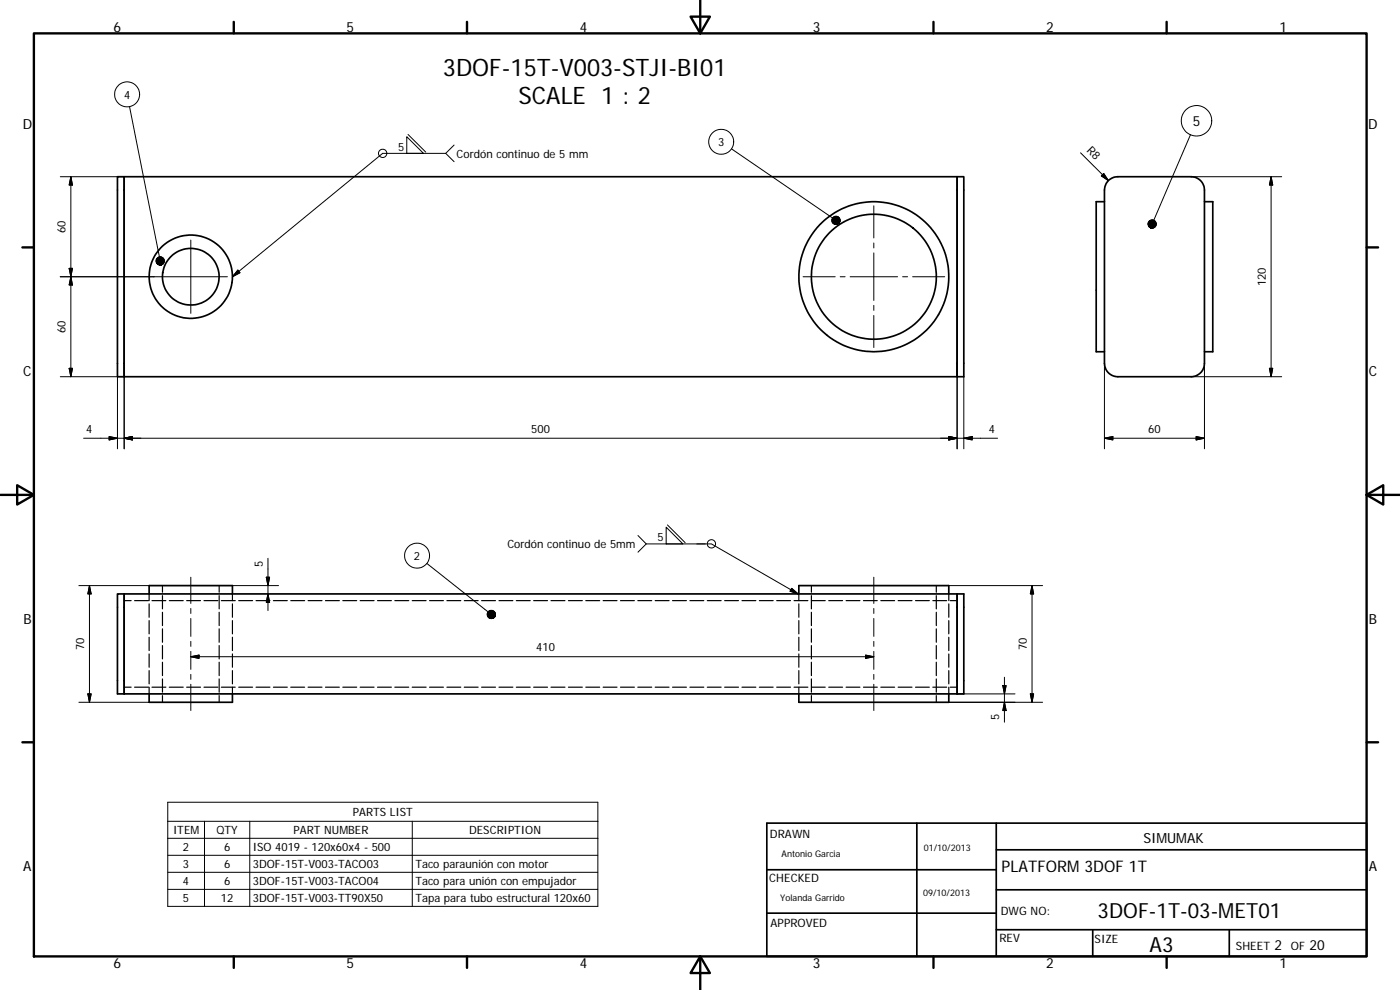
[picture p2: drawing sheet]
<svg xmlns="http://www.w3.org/2000/svg" width="420mm" height="297mm" viewBox="0 0 420 297" stroke-linecap="round" stroke-linejoin="round" font-family="sans-serif">
<g fill="none" stroke="#000" stroke-width=".51">
<path d="M37.3 57v-4h-2v60h2M37.3 57v-4h249.9v4M37.3 57v56M287.2 57v52M287.2 57v-4h2.1v60h-2.1v-4M332.8 54l1.3-.7 1.4-.3h22a4 4 0 0 1 4 4v52a4 4 0 0 1-4 4h-22a4 4 0 0 1-4-4v-52l.4-1.8zM331.5 60.5h-2.5v45h2.5M361.5 60.5h2.5v45h-2.5M287.2 109v4h-249.9M44.8 178.2v-2.5h25v2.5M239.7 178.2v-2.5h45v2.5M37.3 182.2v26"/>
<path d="M37.3 182.2v-4h-2v30h254v-30h-2.1v4M37.3 182.2v-4h249.9v4M287.2 182.2v26M44.8 208.2v2.5h25v-2.5M239.7 208.2v2.5h45v-2.5M230.1 247h180v40h-180zM275.2 247v40M299 255h111.1M299 247v40M230.1 274h68.9M230.1 261h68.9M299 279h111.1"/>
<path d="M299 267h111.1M327.9 279v8M368.9 279v8"/>
<circle cx="57.2" cy="83" r="8.5"/>
<circle cx="57.2" cy="83" r="12.5"/>
<circle cx="262.2" cy="83" r="18.8"/>
<circle cx="262.2" cy="83" r="22.5"/>
</g>
<g fill="none" stroke="#000" stroke-width=".36">
<path d="M44.8 178.2v2M48.8 175.7v2M48.8 178.7v4M65.8 175.7v2M65.8 178.7v4M69.8 178.2v2M239.7 178.2v2M243.5 175.7v2M243.5 178.7v4M281 175.7v2M281 178.7v4M284.7 178.2v2"/>
<path d="M37.3 180.2h2.1M40.4 180.2h4.2M44.8 181.2v4M44.8 186.2v4M44.8 191.2v4M44.8 196.2v4M45.6 180.2h4.2M48.8 183.7v4M48.8 188.7v4M48.8 193.7v4M48.8 198.7v4M50.8 180.2h4.2"/>
<path d="M56 180.2h4.2M61.2 180.2h4.2M65.8 183.7v4M65.8 188.7v4M65.8 193.7v4M65.8 198.7v4M66.4 180.2h4.2M69.8 181.2v4M69.8 186.2v4M69.8 191.2v4M69.8 196.2v4M71.6 180.2h4.2"/>
<path d="M76.8 180.2h4.2M82.1 180.2h4.1M87.3 180.2h4.1M92.5 180.2h4.1M97.7 180.2h4.1M102.9 180.2h4.1M108.1 180.2h4.2M113.3 180.2h4.2M118.5 180.2h4.2M123.7 180.2h4.2M128.9 180.2h4.2M134.1 180.2h4.2"/>
<path d="M139.3 180.2h4.2M144.5 180.2h4.2M149.7 180.2h4.2M154.9 180.2h4.2M160.2 180.2h4.1M165.4 180.2h4.2M170.6 180.2h4.2M175.8 180.2h4.2M181 180.2h4.2M186.2 180.2h4.2M191.4 180.2h4.2M196.6 180.2h4.2"/>
<path d="M201.8 180.2h4.2M207 180.2h4.2M212.3 180.2h4.1M217.5 180.2h4.1M222.7 180.2h4.1M227.9 180.2h4.1M233.1 180.2h4.1M238.3 180.2h4.2M239.7 181.2v4M239.7 186.2v4M239.7 191.2v4M239.7 196.2v4"/>
<path d="M243.5 180.2h4.2M243.5 183.7v4M243.5 188.7v4M243.5 193.7v4M243.5 198.7v4M248.7 180.2h4.2M253.9 180.2h4.2M259.1 180.2h4.2M264.3 180.2h4.2M269.5 180.2h4.2M274.8 180.2h4.1M280 180.2h4.1"/>
<path d="M281 183.7v4M281 188.7v4M281 193.7v4M281 198.7v4M284.7 181.2v4M284.7 186.2v4M284.7 191.2v4M284.7 196.2v4M285.2 180.2h2M37.3 206.2h2.1M40.4 206.2h4.2M44.8 201.2v4"/>
<path d="M44.8 206.2v2M45.6 206.2h4.2M48.8 203.7v4M48.8 208.7v2M50.8 206.2h4.2M56 206.2h4.2M61.2 206.2h4.2M65.8 203.7v4M65.8 208.7v2M66.4 206.2h4.2M69.8 201.2v4M69.8 206.2v2"/>
<path d="M71.6 206.2h4.2M76.8 206.2h4.2M82.1 206.2h4.1M87.3 206.2h4.1M92.5 206.2h4.1M97.7 206.2h4.1M102.9 206.2h4.1M108.1 206.2h4.2M113.3 206.2h4.2M118.5 206.2h4.2M123.7 206.2h4.2M128.9 206.2h4.2"/>
<path d="M134.1 206.2h4.2M139.3 206.2h4.2M144.5 206.2h4.2M149.7 206.2h4.2M154.9 206.2h4.2M160.2 206.2h4.1M165.4 206.2h4.2M170.6 206.2h4.2M175.8 206.2h4.2M181 206.2h4.2M186.2 206.2h4.2M191.4 206.2h4.2"/>
<path d="M196.6 206.2h4.2M201.8 206.2h4.2M207 206.2h4.2M212.3 206.2h4.1M217.5 206.2h4.1M222.7 206.2h4.1M227.9 206.2h4.1M233.1 206.2h4.1M238.3 206.2h4.2M239.7 201.2v4M239.7 206.2v2M243.5 206.2h4.2"/>
<path d="M243.5 203.7v4M243.5 208.7v2M248.7 206.2h4.2M253.9 206.2h4.2M259.1 206.2h4.2M264.3 206.2h4.2M269.5 206.2h4.2M274.8 206.2h4.1M280 206.2h4.1M281 203.7v4M281 208.7v2M284.7 201.2v4"/>
<path d="M284.7 206.2v2M285.2 206.2h2"/>
</g>
<g fill="none" stroke="#000" stroke-width=".71">
<path d="M10.2 10h399.9v277h-399.9zM70.2 6.6v3.4M140.2 6.6v3.4M207.3 5h5.8l-2.9 5zM210.2 0v10M280.2 6.6v3.4M350.1 6.6v3.4M6.7 74.2h3.5M410.1 74.2h3.5M.2 148.5h10M5.2 145.6l5 2.9-5 2.9zM410.1 148.5l5-2.9v5.8z"/>
<path d="M410.1 148.5h10M6.7 222.7h3.5M410.1 222.7h3.5M70.2 287v3.4M140.2 287v3.4M210.2 287l2.9 5h-5.8zM210.2 287v10M280.2 287v3.4M350.1 287v3.4"/>
</g>
<g fill="none" stroke="#000" stroke-width=".3">
<path d="M38.9 32l8.9 45.1M18.1 53h19.2M21.3 53v60M21.3 53l.4 2.5h-.9zM122.1 41l5 5h-5zM122.5 40.3l5.3 5.3M133.8 46l2.5 2.5M133.8 46h-19l-45 37M136.3 43.5l-2.5 2.5M219.5 44.7l30.4 20.7M324.3 45.8l8.4 8.4M330.5 52.8l.7-.7 1.5 2.1z"/>
<path d="M357.3 40.4l-11 25.7M357.5 53h27.2M381.5 53v60M381.5 53l.5 2.5h-1zM57.3 72v22M262.2 61.8v9.6M262.2 72.9v1.5M262.2 75.9v14.2M20.8 80.5h.9l-.4 2.5zM21.3 83l.4 2.5h-.9zM68.3 83h-50.2M71.4 81l.6 .8-2.2 1.2z"/>
<path d="M241 83h9.6M252.1 83h1.5M255.1 83h14.3M262.2 91.6v1.5M262.2 94.7v9.6M270.9 83h1.5M273.9 83h9.6M18.1 113h19.2M20.8 110.5h.9l-.4 2.5zM35.3 113v21.7M37.3 109v25.7M287.2 109v25.7"/>
<path d="M289.3 113v21.7M331.5 109v25.7M357.5 113h27.2M361.5 109v25.7M381 110.5h1l-.5 2.5zM25.1 131.5h274.3M32.8 131l2.5 .5-2.5 .5zM37.3 131.5l2.5-.5v1zM284.7 131l2.5 .5-2.5 .5zM289.3 131.5l2.5-.5v1zM331.5 131.5l2.5-.5v1zM331.5 131.5h30"/>
<path d="M359 131l2.5 .5-2.5 .5zM199.9 158.2l5 5h-5zM200.3 157.5l5.3 5.3M23.7 175.7h21.1M26.8 175.7l.6 2.5h-1zM26.8 175.7v35M57.3 173.2v7.9M69.8 175.7h13.8M79.9 173.2h1l-.5 2.5zM80.4 167.5v15.7M80.4 178.2l.5 2.5h-1zM128.1 169.1l18.4 14.5"/>
<path d="M191.5 160.7l2.4 2.5M193.9 163.2l-2.4 2.5M193.9 163.2h17.7M209.1 163.2h4.4l26 15M237.6 176.5l1.9 1.7-2.4-.8zM262.2 173.2v7.9M284.7 175.7h28.2M309.7 175.7v35M309.7 175.7l.5 2.5h-1zM57.3 182.6v1.5M57.3 185.6v5.3M57.3 192.4v1.6"/>
<path d="M57.3 195.5v5.3M57.3 197l2.4-.4v.9zM57.3 197h204.9M259.8 196.6l2.4 .4-2.4 .5zM262.2 182.6v1.5M262.2 185.6v5.3M262.2 192.4v1.6M262.2 195.5v5.3M23.7 210.7h21.1M26.4 208.2h1l-.6 2.5zM57.3 202.3v1.5M57.3 205.3v7.9"/>
<path d="M262.2 202.3v1.5M262.2 205.3v7.9M287.2 208.2h17.4M301 205.7h1l-.6 2.5zM301.4 203.2v13.5M301.4 210.7l.6 2.5h-1zM309.2 208.2h1l-.5 2.5zM312.9 210.7h-28.2M50.3 240.7h129.1v31.2h-129.1zM50.3 246.4h129.1M50.3 251.5h129.1M50.3 256.6h129.1"/>
<path d="M61.4 246.4v25.5M75 246.4v25.5M123.7 246.4v25.5M50.3 261.7h129.1M50.3 266.8h129.1"/>
<circle cx="38.1" cy="28.3" r="3.8"/>
<circle cx="359.1" cy="36.2" r="4.6"/>
<circle cx="114.8" cy="46" r="1.24"/>
<circle cx="216.4" cy="42.5" r="3.8"/>
<circle cx="125.2" cy="166.7" r="3.7"/>
<circle cx="213.5" cy="163.2" r="1.24"/>
</g>
<g fill="#000" stroke="#000" stroke-width=".3">
<path d="M21.3 53l.4 2.5h-.9zM330.5 52.8l.7-.7 1.5 2.1zM381.5 53l.5 2.5h-1zM48.3 79.5l.5-.2zM48.3 79.5l.7-.4zM48.3 79.5l.9-.6zM48.3 79.5l1-.9zM49.3 78.4l-1 1.1zM49.3 78.1v.3l-1 1.1zM49.2 77.9l.1 .2-1 1.4zM49.1 77.6l.1 .3-.9 1.6zM48.9 77.4l.2 .2-.8 1.9z"/>
<path d="M48.7 77.2l.2 .2-.6 2.1zM48.5 77.1l.2 .1-.4 2.3zM48.2 77l.3 .1-.2 2.4zM48 77h.2l.1 2.5zM47.7 77.1l.3-.1 .3 2.5zM47.5 77.2l.2-.1 .6 2.4zM47.2 77.4l.3-.2 .8 2.3zM47.2 77.4l1.1 2.1-1.3-1.9zM47 77.6l1.3 1.9-1.4-1.7zM46.9 77.8l1.4 1.7-1.4-1.5zM46.9 78l1.4 1.5-1.5-1.2zM46.8 78.3l1.5 1.2-1.4-.9z"/>
<path d="M46.9 78.6l1.4 .9-1.3-.7zM47 78.8l1.3 .7zM47.1 79.1l1.2 .4zM47.3 79.3l1 .2zM47.5 79.4l.8 .1zM47.8 79.5h.5zM48 79.5h.3zM252.1 66.3l-.2 .5zM252.1 66.1l-.2 .7zM252.1 65.8l-.2 1zM252 65.5l-.1 1.3zM251.8 65.3l.1 1.5z"/>
<path d="M251.6 65.1l.2 .2 .1 1.5zM251.4 65l.2 .1 .3 1.7zM251.2 64.9l.2 .1 .5 1.8zM250.9 64.9h.3l.7 1.9zM250.6 64.9h.3l1 1.9zM250.4 65l.2-.1 1.3 1.9zM250.1 65.1l.3-.1 1.5 1.8zM249.9 65.3l.2-.2 1.8 1.7zM249.9 65.3l2 1.5-2.1-1.3zM249.8 65.5l2.1 1.3-2.2-1zM249.7 65.8l2.2 1-2.3-.8zM249.6 66l2.3 .8-2.3-.5z"/>
<path d="M249.6 66.3l2.3 .5-2.2-.2zM249.7 66.6l2.2 .2h-2.1zM249.8 66.8h2.1l-1.9 .2zM250 67l1.9-.2-1.7 .4zM250.2 67.2l1.7-.4-1.4 .5zM250.5 67.3l1.4-.5zM250.8 67.4l1.1-.6zM251 67.4l.9-.6zM251.3 67.3l.6-.5zM251.5 67.2l.4-.4zM251.9 66.8l-.2 .2zM345.3 68.3l.5 .2z"/>
<path d="M345.3 68.3l.8 .1zM345.3 68.3h1zM345.3 68.3l1.3-.1zM345.3 68.3l1.5-.3zM345.3 68.3l1.6-.5-.1 .2zM345.3 68.3l1.7-.8-.1 .3zM345.3 68.3l1.7-1.1v.3zM345.3 68.3l1.7-1.3v.2zM346.9 66.7l.1 .3-1.7 1.3zM346.8 66.5l.1 .2-1.6 1.6zM346.6 66.3l.2 .2-1.5 1.8zM346.4 66.1l.2 .2-1.3 2z"/>
<path d="M346.1 66l.3 .1-1.1 2.2zM345.9 66h.2l-.8 2.3zM345.6 66h.3l-.6 2.3zM345.4 66h.2l-.3 2.3zM345.1 66.2l.3-.2-.1 2.3zM344.9 66.3l.2-.1 .2 2.1zM344.9 66.3l.4 2-.6-1.8zM344.7 66.5l.6 1.8-.7-1.5zM344.6 66.8l.7 1.5-.8-1.2zM344.5 67.1l.8 1.2zM344.5 67.3l.8 1zM344.6 67.6l.7 .7z"/>
<path d="M344.7 67.8l.6 .5zM344.9 68.1l.4 .2zM345 68.2l.3 .1zM20.8 80.5h.9l-.4 2.5zM21.3 83l.4 2.5h-.9zM71.4 81l.6 .8-2.2 1.2zM20.8 110.5h.9l-.4 2.5zM381 110.5h1l-.5 2.5zM32.8 131l2.5 .5-2.5 .5zM37.3 131.5l2.5-.5v1zM284.7 131l2.5 .5-2.5 .5zM289.3 131.5l2.5-.5v1z"/>
<path d="M331.5 131.5l2.5-.5v1zM359 131l2.5 .5-2.5 .5zM26.8 175.7l.6 2.5h-1zM79.9 173.2h1l-.5 2.5zM237.6 176.5l1.9 1.7-2.4-.8zM309.7 175.7l.5 2.5h-1zM57.3 197l2.4-.4v.9zM80.4 178.2l.5 2.5h-1zM148.7 184.7l-.3 .4zM148.7 184.4l-.3 .7zM148.7 184.1l-.3 1zM148.6 183.9l-.2 1.2z"/>
<path d="M148.5 183.6l.1 .3-.2 1.2zM148.3 183.4l.2 .2-.1 1.5zM148.1 183.3l.2 .1 .1 1.7zM147.8 183.2l.3 .1 .3 1.8zM147.5 183.1l.3 .1 .6 1.9zM147.3 183.1h.2l.9 2zM147 183.2l.3-.1 1.1 2zM146.8 183.3l.2-.1 1.4 1.9zM146.6 183.5l.2-.2 1.6 1.8zM146.6 183.5l1.8 1.6-2-1.4zM146.4 183.7l2 1.4-2.1-1.2zM146.3 183.9l2.1 1.2-2.2-.9z"/>
<path d="M146.2 184.2l2.2 .9-2.2-.6zM146.2 184.5l2.2 .6-2.1-.4zM146.3 184.7l2.1 .4-2-.1zM146.4 185l2 .1-1.9 .1zM146.5 185.2l1.9-.1-1.7 .3zM146.7 185.4l1.7-.3-1.4 .4zM147 185.5l1.4-.4zM147.2 185.6l1.2-.5zM147.5 185.6l.9-.5zM147.8 185.6l.6-.5zM148 185.5l.4-.4zM148.4 185.1l-.2 .2z"/>
<path d="M259.8 196.6l2.4 .4-2.4 .5zM26.4 208.2h1l-.6 2.5zM301 205.7h1l-.6 2.5zM301.4 210.7l.6 2.5h-1zM309.2 208.2h1l-.5 2.5z"/>
</g>
<g font-size="7.2">
<text x="132.9" y="22.7">3DOF-15T-V003-STJI-BI01</text>
<text x="155.6" y="31.3">SCALE 1 : 2</text>
</g>
<g font-size="6.3">
<text x="329.4" y="275.4">3DOF-1T-03-MET01</text>
<text x="345" y="285.6">A3</text>
</g>
<text font-size="4.8" x="300.6" y="261.7">PLATFORM 3DOF 1T</text>
<g font-size="4.2">
<text x="34" y="9.6">6</text>
<text x="104" y="9.6">5</text>
<text x="174" y="9.6">4</text>
<text x="244" y="9.6">3</text>
<text x="314" y="9.6">2</text>
<text x="384" y="9.6">1</text>
<text x="6.8" y="38.7">D</text>
<text x="357.9" y="37.8">5</text>
<text x="410.6" y="38.7">D</text>
<text x="7" y="112.9">C</text>
<text x="410.8" y="112.9">C</text>
<text x="7" y="187.1">B</text>
<text x="410.8" y="187.1">B</text>
<text x="343.1" y="252.8">SIMUMAK</text>
<text x="7" y="261.3">A</text>
<text x="410.8" y="261.3">A</text>
<text x="382.5" y="285">2</text>
<text x="393" y="285">20</text>
<text x="34" y="290.4">6</text>
<text x="104" y="290.4">5</text>
<text x="174" y="290.4">4</text>
<text x="244" y="290.4">3</text>
<text x="314" y="290.4">2</text>
<text x="384" y="290.4">1</text>
</g>
<g font-size="3.5">
<text x="231.1" y="251.4">DRAWN</text>
<text x="230.9" y="264.6">CHECKED</text>
<text x="300.3" y="274.5">DWG NO:</text>
<text x="231.3" y="278.2">APPROVED</text>
<text x="299.9" y="282.6">REV</text>
<text x="328.5" y="283">SIZE</text>
<text x="370.9" y="285">SHEET</text>
<text x="387.4" y="285">OF</text>
</g>
<g font-size="3.4">
<text x="37.2" y="29.6">4</text>
<text x="119.5" y="45.2">5</text>
<text x="137" y="47.4">Cordón continuo de 5 mm</text>
<text x="215.5" y="43.8">3</text>
<text x="325.9" y="45.3" transform="rotate(45 325.9 45.3)">R8</text>
<text x="19.7" y="69.9" transform="rotate(-90 19.7 69.9)">60</text>
<text x="379.9" y="85.9" transform="rotate(-90 379.9 85.9)">120</text>
<text x="19.7" y="99.9" transform="rotate(-90 19.7 99.9)">60</text>
<text x="25.9" y="130">4</text>
<text x="159.5" y="129.9">500</text>
<text x="296.7" y="130">4</text>
<text x="344.6" y="129.9">60</text>
<text x="124.2" y="168">2</text>
<text x="152.3" y="164.5">Cordón continuo de 5mm</text>
<text x="197.3" y="162.3">5</text>
<text x="78.9" y="170.1" transform="rotate(-90 78.9 170.1)">5</text>
<text x="25.3" y="195.1" transform="rotate(-90 25.3 195.1)">70</text>
<text x="160.9" y="195.5">410</text>
<text x="308.1" y="195.1" transform="rotate(-90 308.1 195.1)">70</text>
<text x="299.9" y="215.9" transform="rotate(-90 299.9 215.9)">5</text>
<text x="105.9" y="244.8">PARTS LIST</text>
<text x="51.9" y="250.2">ITEM</text>
<text x="64.9" y="250.2">QTY</text>
<text x="88.1" y="250.2">PART NUMBER</text>
<text x="140.8" y="250.2">DESCRIPTION</text>
<text x="54.9" y="255.3">2</text>
<text x="67.2" y="255.3">6</text>
<text x="75.9" y="255.3">ISO 4019 - 120x60x4 - 500</text>
<text x="54.9" y="260.4">3</text>
<text x="67.2" y="260.4">6</text>
<text x="75.9" y="260.4">3DOF-15T-V003-TACO03</text>
<text x="124.7" y="260.6">Taco paraunión con motor</text>
<text x="54.9" y="265.5">4</text>
<text x="67.2" y="265.5">6</text>
<text x="75.9" y="265.5">3DOF-15T-V003-TACO04</text>
<text x="124.7" y="265.7">Taco para unión con empujador</text>
<text x="54.9" y="270.6">5</text>
<text x="66.3" y="270.7">12</text>
<text x="75.9" y="270.7">3DOF-15T-V003-TT90X50</text>
<text x="124.7" y="270.7">Tapa para tubo estructural 120x60</text>
</g>
<g font-size="2.7">
<text x="234.5" y="257.1">Antonio Garcia</text>
<text x="277.3" y="255.2">01/10/2013</text>
<text x="277" y="268.7">09/10/2013</text>
<text x="234.2" y="270.2">Yolanda Garrido</text>
</g>
</svg>
